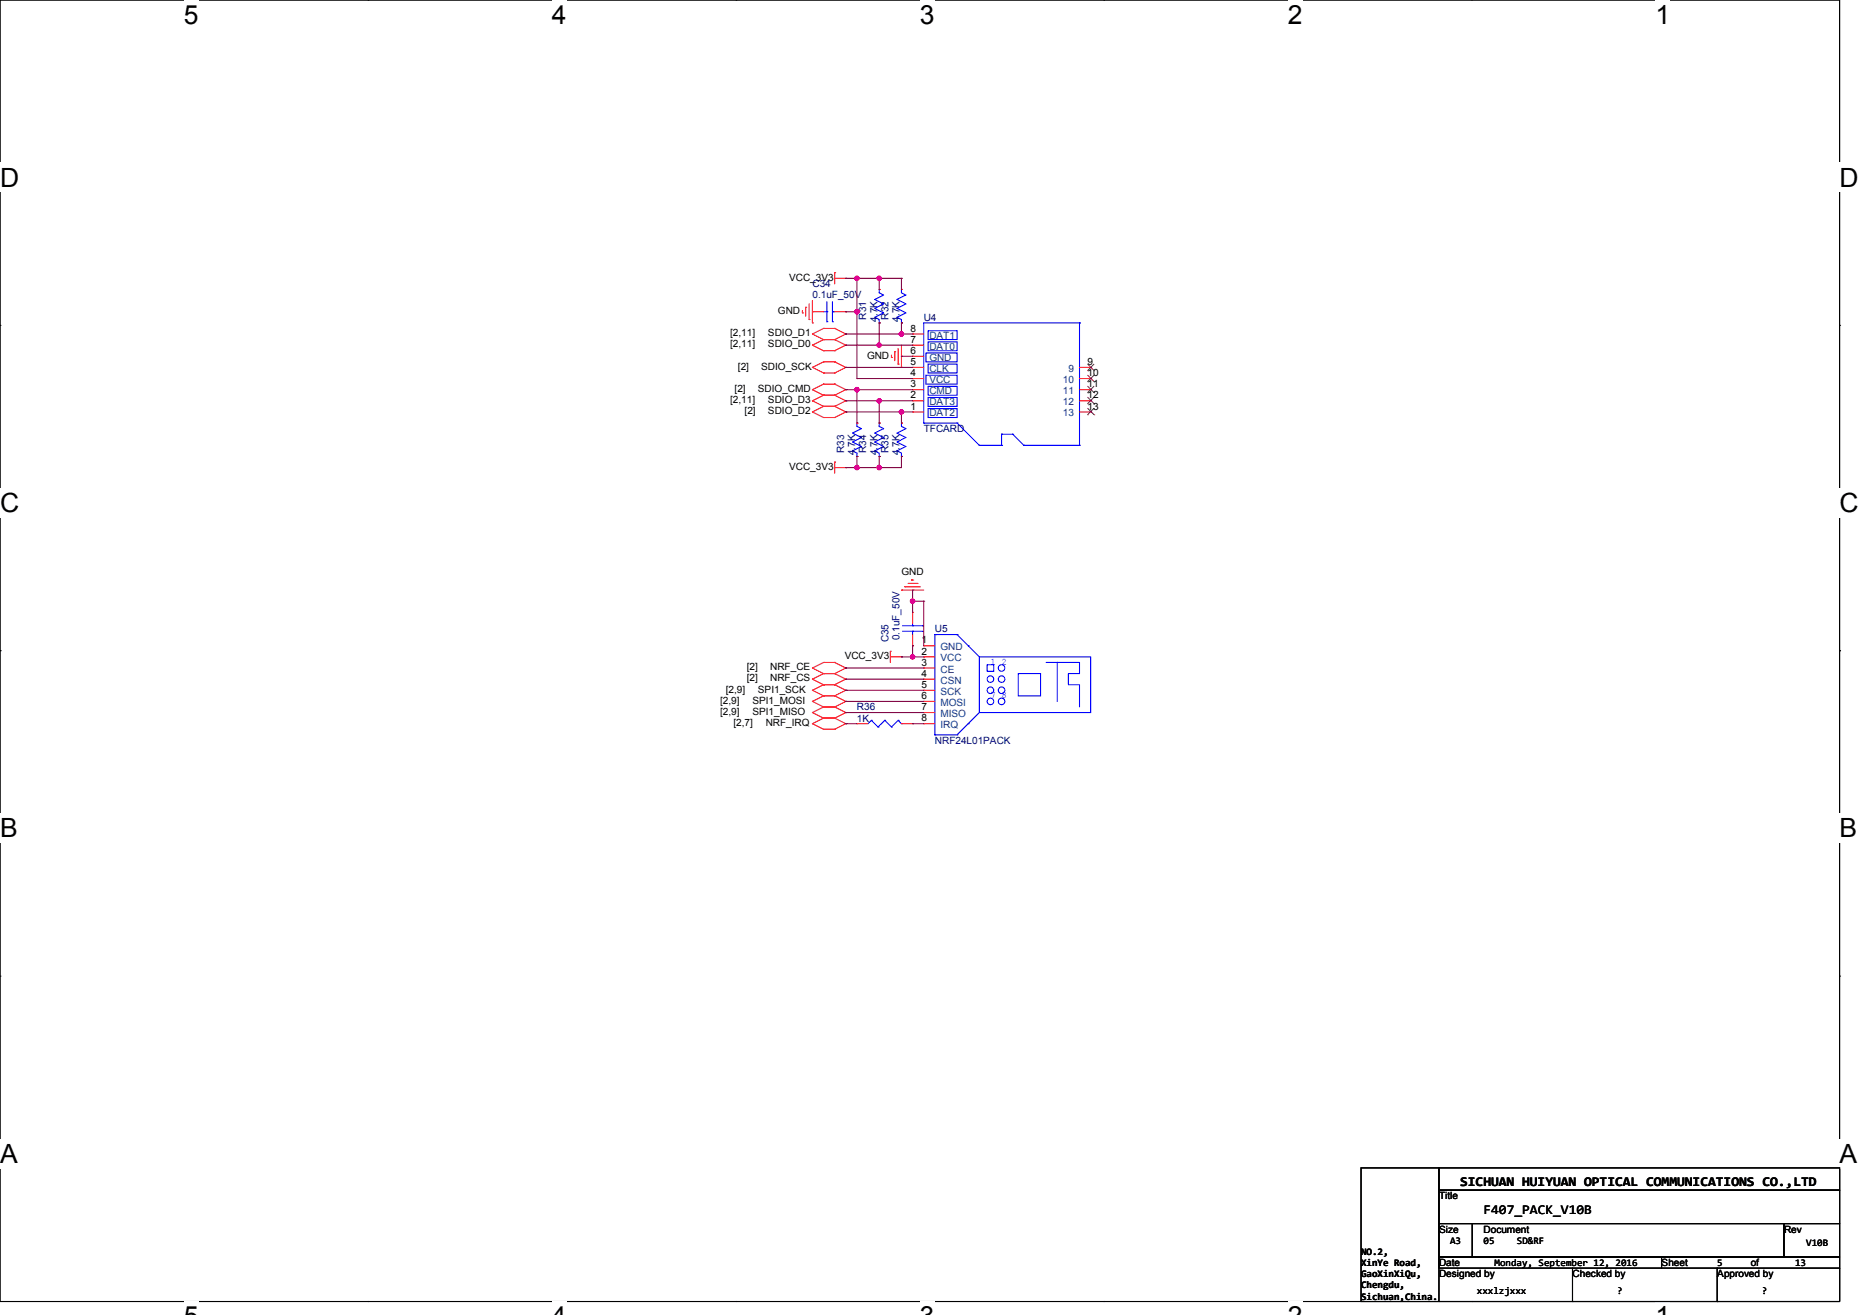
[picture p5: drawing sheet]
<svg xmlns="http://www.w3.org/2000/svg" width="297mm" height="210mm" viewBox="0 0 297 210" stroke-linecap="round" stroke-linejoin="round" font-family="sans-serif">
<path d="M0 0h293.9v207.8h-293.9z" fill="none" stroke="#000" stroke-width=".17"/>
<g fill="#fff">
<path d="M29.4 0h2.3v4.7h-2.3z"/>
<path d="M29.4 207.8h2.3v2.2h-2.3z"/>
</g>
<path d="M58.8 0h.1M58.8 207.8h.1" fill="none" stroke="#000" stroke-width=".17"/>
<g fill="#fff">
<path d="M88.2 0h2.3v4.7h-2.3z"/>
<path d="M88.2 207.8h2.3v2.2h-2.3z"/>
</g>
<path d="M117.6 0h.1M117.6 207.8h.1" fill="none" stroke="#000" stroke-width=".17"/>
<g fill="#fff">
<path d="M146.9 0h2.4v4.7h-2.4z"/>
<path d="M146.9 207.8h2.4v2.2h-2.4z"/>
</g>
<path d="M176.3 0h.1M176.3 207.8h.1" fill="none" stroke="#000" stroke-width=".17"/>
<g fill="#fff">
<path d="M205.7 0h2.4v4.7h-2.4z"/>
<path d="M205.7 207.8h2.4v2.2h-2.4z"/>
</g>
<path d="M235.1 0h.1M235.1 207.8h.1" fill="none" stroke="#000" stroke-width=".17"/>
<g fill="#fff">
<path d="M264.5 0h2.4v4.7h-2.4z"/>
<path d="M264.5 207.8h2.4v2.2h-2.4z"/>
<path d="M0 26h3.1v4.7h-3.1z"/>
<path d="M293.9 26h3.1v4.7h-3.1z"/>
<path d="M0 77.9h3.1v4.8h-3.1z"/>
<path d="M293.9 77.9h3.1v4.8h-3.1z"/>
</g>
<path d="M0 52h.1M293.9 52h.1" fill="none" stroke="#000" stroke-width=".17"/>
<g fill="#fff">
<path d="M0 129.9h2.8v4.7h-2.8z"/>
<path d="M293.9 129.9h2.8v4.7h-2.8z"/>
</g>
<path d="M0 103.9h.1M293.9 103.9h.1" fill="none" stroke="#000" stroke-width=".17"/>
<g fill="#fff">
<path d="M0 181.9h2.8v4.7h-2.8z"/>
<path d="M293.9 181.9h2.8v4.7h-2.8z"/>
</g>
<g fill="none" stroke="#000" stroke-width=".17">
<path d="M0 155.9h.1M293.9 155.9h.1M217.4 186.5h12.5v21.3h-12.5zM229.9 186.5h64v3.6h-64zM229.9 190.1h64v5.3h-64zM229.9 195.4h5.3v5.3h-5.3zM235.2 195.4h49.8v5.3h-49.8zM285 195.4h8.9v5.3h-8.9zM229.9 200.7h35.6v1.8h-35.6zM251.2 207.8h.1M251.2 202.5v5.3M265.5 200.7h28.4v1.8h-28.4z"/>
<path d="M274.3 207.8h.1M274.3 202.5v5.3M293.9 202.5v5.3h-64"/>
</g>
<g fill="none" stroke="#f00" stroke-width=".17">
<path d="M128.2 50h.1M128.2 49.6v.4M128.7 49.1h.1M128.7 49.1v1.4M129.3 51h.1M129.3 48.5v2.5M129.8 53.3h.1M129.8 55.1h.1M129.8 58.7h.1M129.8 51.6h.1M129.8 49.8h.1M129.8 53.3l1.8 .9"/>
<path d="M129.8 55.1l1.8 .9M129.8 58.7l1.8 .9M129.8 48v3.6M129.8 49.8h1.8M131.6 52.5h.1M131.6 54.2h.1M131.6 56h.1M131.6 57.8h.1M131.6 59.6h.1M131.6 52.5l-1.8 .8M131.6 52.5h1.7M131.6 54.2h1.7"/>
<path d="M131.6 54.2l-1.8 .9M131.6 56h1.7M131.6 57.8l-1.8 .9M131.6 57.8h1.7M131.6 59.6h1.7M133.3 52.5h.1M133.3 54.2h.1M133.3 56h.1M133.3 57.8h.1M133.3 59.6h.1M133.3 43.6h.1M133.3 52.5l1.8 .8"/>
<path d="M133.3 54.2l1.8 .9M133.3 57.8l1.8 .9M133.3 43.6v1.7M133.3 44.4h1.8M133.3 49.8h1.8M135.1 53.3h.1M135.1 55.1h.1M135.1 58.7h.1M135.1 44.4h.1M135.1 49.8h.1M135.1 53.3l-1.8 .9M135.1 55.1l-1.8 .9"/>
<path d="M135.1 58.7l-1.8 .9M140.5 46.2h.1M140.5 51.6h.1M142.4 57.1h.1M142.4 56.7v.4M142.9 56.2h.1M142.9 56.2v1.4M143.5 58.1h.1M143.5 55.6v2.5M144 58.7h.1M144 46.2h.1M144 51.6h.1"/>
<path d="M144 55.1v3.6M145.8 58.7h.1M145.8 56.9h.1M145.8 55.1h.1M145.8 53.3h.1M145.8 58.7h1.8M145.8 56.9h1.8M145.8 55.1h1.8M145.8 53.3h1.8M172.5 58.7h1.7M174.2 58.7h.1M129.8 64h.1"/>
<path d="M129.8 65.8h.1M129.8 62.2h.1M129.8 64l1.8 .9M129.8 65.8l1.8 .9M129.8 62.2l1.8 .9M131.6 63.1h.1M131.6 64.9h.1M131.6 66.7h.1M131.6 61.3h.1M131.6 63.1l-1.8 .9M131.6 63.1h1.7M131.6 64.9h1.7"/>
<path d="M131.6 64.9l-1.8 .9M131.6 66.7h1.7M131.6 61.3l-1.8 .9M131.6 61.3h1.7M133.3 63.1h.1M133.3 64.9h.1M133.3 66.7h.1M133.3 61.3h.1M133.3 73.8h.1M133.3 63.1l1.8 .9M133.3 64.9l1.8 .9M133.3 61.3l1.8 .9"/>
<path d="M133.3 74.7h1.8M133.3 73.8v1.8M135.1 64h.1M135.1 65.8h.1M135.1 62.2h.1M135.1 74.7h.1M135.1 64l-1.8 .9M135.1 65.8l-1.8 .9M135.1 62.2l-1.8 .9M136.9 67.6h.1M136.9 72.9h.1M140.5 67.6h.1"/>
<path d="M140.5 72.9h.1M144 67.6h.1M144 72.9h.1M145.8 65.8h.1M145.8 64h.1M145.8 62.2h.1M145.8 60.5h.1M145.8 65.8h1.8M145.8 64h1.8M145.8 62.2h1.8M145.8 60.5h1.8M172.5 65.8h1.7"/>
<path d="M172.5 64h1.7M172.5 62.2h1.7M172.5 60.5h1.7M174.2 62.2h.1M174.2 64h.1M174.2 65.8h.1M174.2 60.5h.1M144 94.2h.1M144 94.2h3.6M144.5 93.7h.1M144.5 93.7h2.5M145.1 93.2h1.4"/>
<path d="M145.6 92.6h.1M145.6 92.6h.4M145.8 97.8h.1M145.8 97.8v1.8M146.5 93.2h.1M129.8 113.8h.1M129.8 110.2h.1M129.8 112h.1M129.8 106.7h.1M129.8 108.5h.1M129.8 115.6h.1M129.8 113.8l1.8 .9"/>
<path d="M129.8 110.2l1.8 .9M129.8 112l1.8 .9M129.8 106.7l1.8 .9M129.8 108.5l1.8 .8M129.8 115.6l1.8 .9M131.6 112.9h.1M131.6 114.7h.1M131.6 109.3h.1M131.6 111.1h.1M131.6 105.8h.1M131.6 107.6h.1M131.6 116.5h.1"/>
<path d="M131.6 112.9l-1.8 .9M131.6 112.9h1.7M131.6 114.7h1.7M131.6 109.3l-1.8 .9M131.6 109.3h1.7M131.6 111.1h1.7M131.6 111.1l-1.8 .9M131.6 105.8l-1.8 .9M131.6 105.8h1.7M131.6 107.6h1.7M131.6 107.6l-1.8 .9M131.6 114.7l-1.8 .9"/>
<path d="M131.6 116.5h1.7M133.3 112.9h.1M133.3 114.7h.1M133.3 109.3h.1M133.3 111.1h.1M133.3 105.8h.1M133.3 107.6h.1M133.3 116.5h.1M133.3 112.9l1.8 .9M133.3 109.3l1.8 .9M133.3 111.1l1.8 .9M133.3 105.8l1.8 .9"/>
<path d="M133.3 107.6l1.8 .9M133.3 114.7l1.8 .9M135.1 113.8h.1M135.1 110.2h.1M135.1 112h.1M135.1 106.7h.1M135.1 108.5h.1M135.1 115.6h.1M135.1 113.8l-1.8 .9M135.1 110.2l-1.8 .9M135.1 112l-1.8 .9M135.1 106.7l-1.8 .9"/>
<path d="M135.1 108.5l-1.8 .8M135.1 115.6l-1.8 .9M136.9 115.6h.1M136.9 115.6h1.8M142.2 104h.1M142.2 104.9h1.8M142.2 104v1.8M144 104.9h.1M144 115.6h1.8M145.8 115.6h.1M145.8 103.1h.1M145.8 101.3v1.8"/>
<path d="M147.6 103.1h.1M147.6 104.9h.1M147.6 106.7h.1M147.6 108.5h.1M147.6 110.2h.1M147.6 112h.1M147.6 113.8h.1M147.6 115.6h.1M147.6 104.9h1.8M147.6 103.1h1.8M147.6 106.7h1.8M147.6 108.5h1.8"/>
<path d="M147.6 110.2h1.8M147.6 112h1.8M147.6 113.8h1.8M147.6 115.6h1.8"/>
</g>
<g fill="none" stroke="#00f" stroke-width=".17">
<path d="M131.6 49.8h.5M132.1 51.4h.1M132.1 49.8h.1M132.1 48.2v3.2M133 49.8h.1M133 51.4h.1M133 49.8h.3M133 48.2v3.2M140.5 46.2h.1M140.5 51.6h.1M140.5 46.2v.6l.7 .3-1.4 .7 1.4 .7-1.4 .8 1.4 .7-1.4 .7 .7 .3v.6M144 46.2h.1"/>
<path d="M144 51.6h.1M144 46.2v.6l.7 .3-1.4 .7 1.4 .7-1.4 .8 1.4 .7-1.4 .7 .7 .3v.6M147.9 56.4h5v1.4h-5zM147.9 59.9h5v1.4h-5zM148.3 52.8h4.6v1.4h-4.6zM148.3 54.6h4.6v1.4h-4.6zM148.3 58.1h4.6v1.5h-4.6zM172.5 51.6h.1M172.5 51.6h-24.9v16M172.5 51.6v19.5M136.9 67.6h.1M136.9 72.9h.1"/>
<path d="M136.9 67.6v.5l.7 .4-1.4 .7 1.4 .7-1.4 .7 1.4 .7-1.4 .7 .7 .4v.5M140.5 67.6h.1M140.5 72.9h.1M140.5 67.6v.5l.7 .4-1.4 .7 1.4 .7-1.4 .7 1.4 .7-1.4 .7 .7 .4v.5M144 67.6h.1M144 72.9h.1M144 67.6v.5l.7 .4-1.4 .7 1.4 .7-1.4 .7 1.4 .7-1.4 .7 .7 .4v.5M147.6 67.6h.1M147.6 67.6h5.3M148.3 61.7h4.6v1.4h-4.6zM148.3 63.5h4.6v1.4h-4.6zM148.3 65.3h4.6v1.4h-4.6z"/>
<path d="M152.9 67.6h.1M152.9 67.6l3.6 3.5M156.5 71.1h.1M156.5 71.1h3.5M160 71.1h.1M160 69.3h.1M160 69.3v1.8M160 69.3h1.8M161.8 69.3h.1M161.8 69.3l1.8 1.8M163.6 71.1h.1M163.6 71.1h8.9"/>
<path d="M172.5 71.1h.1M144.2 99.9h3.2M145.8 99.9h.1M145.8 99.6v.3M147.4 99.9h.1M139.2 115h.1M139.2 115l-.5 .6M139.2 115l1.1 1.1M140.3 116.1h.1M141.4 115h.1M141.4 115l-1.1 1.1M141.4 115l1 1.1"/>
<path d="M142.4 116.1h.1M143.5 115h.1M143.5 115l-1.1 1.1M143.5 115l.5 .6M144 115.6h.1M144.2 100.8h3.2M145.8 100.8h.1M145.8 100.8v.5M147.4 100.8h.1M149.4 117.3h.1M149.4 101.3h.1M149.4 101.3v16"/>
<path d="M149.4 101.3h3.5M149.4 117.3h3.5M152.9 101.3h.1M152.9 117.3h.1M152.9 101.3l1.8 1.8M154.7 103.1h.1M154.7 115.6h.1M154.7 103.1l1.8 1.8M156.5 104.9h17.7v8.9h-17.7zM156.5 113.8l-3.6 3.5M157.7 106.2h1.1v1h-1.1zM162.7 107.6h3.5v3.5h-3.5z"/>
<path d="M167.1 105.8h5.4v1.8h-1.8v1.7h1.8v3.6M168.9 105.8h.1M168.9 105.8v6.2"/>
<circle cx="158.2" cy="108.5" r=".52"/>
<circle cx="158.2" cy="110.2" r=".52"/>
<circle cx="158.2" cy="112" r=".52"/>
<circle cx="160" cy="106.7" r=".52"/>
<circle cx="160" cy="108.5" r=".52"/>
<circle cx="160" cy="110.2" r=".52"/>
<circle cx="160" cy="112" r=".52"/>
</g>
<g fill="none" stroke="#804000" stroke-width=".16">
<path d="M173.7 59.2h.1M173.7 59.9l1.1 1.1M173.7 58.1l1.1 1.1M174.8 59.2h.1M174.8 59.9l-1.1 1.1M174.8 58.1l-1.1 1.1M173.7 62.7h.1M173.7 64.5h.1M173.7 66.2h.1M173.7 61h.1M173.7 61.7l1.1 1M173.7 63.4l1.1 1.1"/>
<path d="M173.7 65.2l1.1 1M174.8 62.7h.1M174.8 64.5h.1M174.8 66.2h.1M174.8 61h.1M174.8 61.7l-1.1 1M174.8 63.4l-1.1 1.1M174.8 65.2l-1.1 1"/>
</g>
<g fill="none" stroke="#800040" stroke-width=".17">
<path d="M135.1 53.3h.1M135.1 55.1h.1M135.1 58.7h.1M135.1 44.4h.1M135.1 49.8h.1M135.1 53.3h10.7M135.1 55.1h10.7M135.1 58.7h10.7M135.1 44.4h8.9M135.1 49.8h1.8M136.9 44.4h.1M136.9 49.8h.1"/>
<path d="M136.9 44.4v16.1M140.5 51.6h.1M140.5 55.1h.1M140.5 44.4h.1M140.5 44.4v1.8M140.5 51.6v3.5M144 56.9h.1M144 51.6h.1M144 53.3h.1M144 44.4h.1M144 56.9h1.8M144 44.4v1.8"/>
<path d="M144 51.6v1.7M135.1 62.2h.1M135.1 64h.1M135.1 65.8h.1M135.1 74.7h.1M135.1 62.2h10.7M135.1 64h10.7M135.1 65.8h10.7M136.9 60.5h.1M136.9 62.2h.1M136.9 72.9h.1M136.9 74.7h.1"/>
<path d="M136.9 60.5h8.9M136.9 62.2v5.4M136.9 72.9v1.8M140.5 64h.1M140.5 72.9h.1M140.5 74.7h.1M140.5 64v3.6M140.5 72.9v1.8M144 65.8h.1M144 72.9h.1M144 65.8v1.8M144 72.9v1.8h-8.9"/>
<path d="M145.8 96h.1M145.8 94.2h.1M145.8 96h1.8M145.8 94.2v3.6M147.6 96h.1M147.6 96v7.1M135.1 108.5h.1M135.1 115.6h.1M135.1 106.7h.1M135.1 112h.1M135.1 113.8h.1M135.1 110.2h.1"/>
<path d="M135.1 108.5h12.5M135.1 115.6h1.8M135.1 106.7h12.5M135.1 112h12.5M135.1 113.8h12.5M135.1 110.2h12.5M144 104.9h.1M144 104.9h3.6M145.8 115.6h.1M145.8 103.1h.1M145.8 104.9h.1M145.8 115.6h1.8"/>
<path d="M145.8 103.1v1.8"/>
</g>
<g fill="#f0f" stroke="#f0f" stroke-width=".17">
<circle cx="144" cy="53.3" r=".35"/>
<circle cx="140.5" cy="55.1" r=".35"/>
<circle cx="136.9" cy="62.2" r=".35"/>
<circle cx="140.5" cy="64" r=".35"/>
<circle cx="144" cy="65.8" r=".35"/>
<circle cx="136.9" cy="74.7" r=".35"/>
<circle cx="140.5" cy="74.7" r=".35"/>
<circle cx="140.5" cy="44.4" r=".35"/>
<circle cx="136.9" cy="44.4" r=".35"/>
<circle cx="136.9" cy="49.8" r=".35"/>
<circle cx="145.8" cy="96" r=".35"/>
<circle cx="145.8" cy="104.9" r=".35"/>
</g>
<g font-size="4.2">
<text x="29.4" y="3.8">5</text>
<text x="88.2" y="3.8">4</text>
<text x="147" y="3.8">3</text>
<text x="205.7" y="3.8">2</text>
<text x="264.5" y="3.8">1</text>
<text x="0" y="29.8">D</text>
<text x="293.9" y="29.8">D</text>
<text x="0" y="81.8">C</text>
<text x="293.9" y="81.8">C</text>
<text x="0" y="133.7">B</text>
<text x="293.9" y="133.7">B</text>
<text x="0" y="185.7">A</text>
<text x="293.9" y="185.7">A</text>
</g>
<g font-size="2.1">
<text x="233.3" y="189.4">SICHUAN HUIYUAN OPTICAL COMMUNICATIONS CO.,LTD</text>
<text x="237" y="193.8">F407_PACK_V10B</text>
</g>
<g font-size="1.6">
<text x="126.1" y="44.8">VCC_3V3</text>
<text x="116.6" y="53.7">[2,11]</text>
<text x="122.7" y="53.7">SDIO_D1</text>
<text x="124.3" y="50.2">GND</text>
<text x="145.4" y="53">8</text>
<text x="116.6" y="55.5">[2,11]</text>
<text x="117.9" y="59">[2]</text>
<text x="121.6" y="59">SDIO_SCK</text>
<text x="122.7" y="55.5">SDIO_D0</text>
<text x="138.5" y="57.3">GND</text>
<text x="145.4" y="58.3">5</text>
<text x="145.4" y="56.5">6</text>
<text x="145.4" y="54.7">7</text>
<text x="173.7" y="58.3">9</text>
<text x="116.6" y="64.4">[2,11]</text>
<text x="117.4" y="62.6">[2]</text>
<text x="121.1" y="62.6">SDIO_CMD</text>
<text x="122.7" y="64.4">SDIO_D3</text>
<text x="145.4" y="65.4">1</text>
<text x="145.4" y="63.6">2</text>
<text x="145.4" y="61.9">3</text>
<text x="145.4" y="60.1">4</text>
<text x="173.7" y="61.9">11</text>
<text x="173.7" y="63.6">12</text>
<text x="173.7" y="65.4">13</text>
<text x="173.7" y="60.1">10</text>
<text x="119" y="66.2">[2]</text>
<text x="122.7" y="66.2">SDIO_D2</text>
<text x="126.1" y="75">VCC_3V3</text>
<text x="144" y="91.8">GND</text>
<text x="119.3" y="107">[2]</text>
<text x="123.1" y="107">NRF_CE</text>
<text x="135" y="105.3">VCC_3V3</text>
<text x="147.2" y="102.8">1</text>
<text x="147.2" y="104.5">2</text>
<text x="147.2" y="106.3">3</text>
<text x="115" y="112.4">[2,9]</text>
<text x="115.9" y="110.6">[2,9]</text>
<text x="119.3" y="108.8">[2]</text>
<text x="120.2" y="112.4">SPI1_MOSI</text>
<text x="121.1" y="110.6">SPI1_SCK</text>
<text x="123.1" y="108.8">NRF_CS</text>
<text x="147.2" y="108.1">4</text>
<text x="147.2" y="109.9">5</text>
<text x="147.2" y="111.6">6</text>
<text x="147.2" y="113.4">7</text>
<text x="115" y="114.2">[2,9]</text>
<text x="117.2" y="115.9">[2,7]</text>
<text x="120.2" y="114.2">SPI1_MISO</text>
<text x="122.3" y="115.9">NRF_IRQ</text>
<text x="147.2" y="115.2">8</text>
<text x="229.9" y="191.5">Title</text>
<text x="229.9" y="196.8">Size</text>
<text x="237" y="196.8">Document</text>
<text x="285" y="196.8">Rev</text>
<text x="217.4" y="200.4">NO.2,</text>
<text x="217.4" y="202.2">XinYe Road,</text>
<text x="217.5" y="204">GaoXinXiQu,</text>
<text x="229.9" y="202.2">Date</text>
<text x="229.9" y="204">Designed by</text>
<text x="231.7" y="198.6">A3</text>
<text x="237" y="198.6">05</text>
<text x="238.8" y="202.2">Monday, September 12, 2016</text>
<text x="242.3" y="198.6">SD&amp;RF</text>
<text x="251.2" y="204">Checked by</text>
<text x="265.5" y="202.2">Sheet</text>
<text x="274.3" y="202.2">5</text>
<text x="274.4" y="204">Approved by</text>
<text x="279.7" y="202.2">of</text>
<text x="286.8" y="202.2">13</text>
<text x="288.6" y="199">V10B</text>
<text x="217.4" y="205.8">Chengdu,</text>
<text x="217.4" y="207.5">Sichuan,China.</text>
<text x="236" y="206.7">xxxlzjxxx</text>
<text x="258.3" y="206.7">?</text>
<text x="281.5" y="206.7">?</text>
</g>
<g font-size="1.6" fill="#000080">
<text x="129.8" y="45.9">C34</text>
<text x="129.8" y="47.7">0.1uF_50V</text>
<text x="138.4" y="51" transform="rotate(-90 138.4 51)">R31</text>
<text x="140.2" y="51.4" transform="rotate(-90 140.2 51.4)">4.7K</text>
<text x="142" y="51" transform="rotate(-90 142 51)">R32</text>
<text x="143.7" y="51.4" transform="rotate(-90 143.7 51.4)">4.7K</text>
<text x="147.6" y="51.2">U4</text>
<text x="147.6" y="69">TFCARD</text>
<text x="134.8" y="72.4" transform="rotate(-90 134.8 72.4)">R33</text>
<text x="136.6" y="72.7" transform="rotate(-90 136.6 72.7)">4.7K</text>
<text x="138.4" y="72.4" transform="rotate(-90 138.4 72.4)">R34</text>
<text x="140.2" y="72.7" transform="rotate(-90 140.2 72.7)">4.7K</text>
<text x="142" y="72.4" transform="rotate(-90 142 72.4)">R35</text>
<text x="143.7" y="72.7" transform="rotate(-90 143.7 72.7)">4.7K</text>
<text x="149.4" y="101">U5</text>
<text x="142" y="102.6" transform="rotate(-90 142 102.6)">C35</text>
<text x="143.7" y="102.2" transform="rotate(-90 143.7 102.2)">0.1uF_50V</text>
<text x="136.9" y="113.5">R36</text>
<text x="136.9" y="115.2">1K</text>
<text x="149.4" y="118.8">NRF24L01PACK</text>
</g>
<g font-size="1.6" fill="#004080">
<text x="148.5" y="59.4">CLK</text>
<text x="148.5" y="57.6">GND</text>
<text x="148.5" y="55.8">DAT0</text>
<text x="148.5" y="54.1">DAT1</text>
<text x="170.7" y="59.4">9</text>
<text x="148.5" y="64.7">DAT3</text>
<text x="148.5" y="62.9">CMD</text>
<text x="148.5" y="61.2">VCC</text>
<text x="169.8" y="62.9">11</text>
<text x="169.8" y="64.7">12</text>
<text x="169.8" y="61.2">10</text>
<text x="148.5" y="66.5">DAT2</text>
<text x="169.8" y="66.5">13</text>
<text x="150.3" y="103.8">GND</text>
<text x="150.3" y="105.6">VCC</text>
<text x="150.3" y="107.4">CE</text>
<text x="150.3" y="109.2">CSN</text>
<text x="150.3" y="111">SCK</text>
<text x="150.3" y="112.7">MOSI</text>
<text x="150.3" y="114.5">MISO</text>
<text x="150.3" y="116.3">IRQ</text>
</g>
<g font-size="1.6" fill="#00f">
<text x="158.2" y="106.2">1</text>
<text x="160" y="106.2">2</text>
<text x="158.2" y="111.5">7</text>
<text x="160" y="111.5">8</text>
</g>
</svg>
